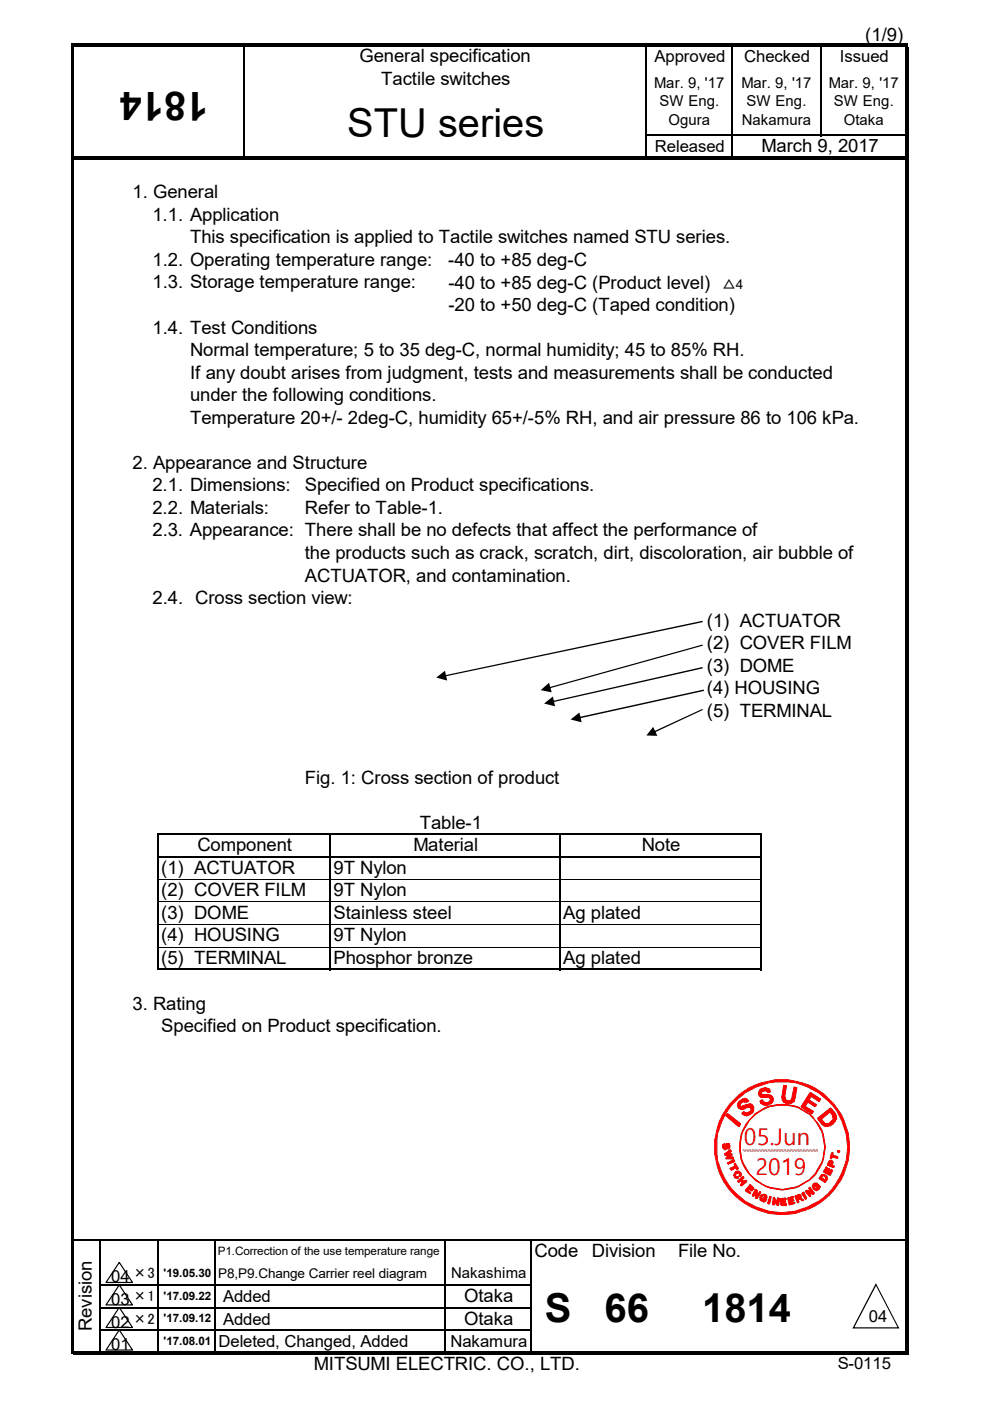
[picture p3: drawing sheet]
<svg xmlns="http://www.w3.org/2000/svg" width="210mm" height="297mm" viewBox="0 0 210 297" stroke-linecap="round" stroke-linejoin="round" font-family="sans-serif">
<path d="M33.7 186.5h36.2M33.7 191.2h36.2M33.7 196h36.2M70.2 186.5h48.4M70.2 191.2h48.4M70.2 196h48.4M118.9 186.5h42.3M118.9 191.2h42.3M118.9 196h42.3M33.7 200.8h36.2M70.2 200.8h48.4M118.9 200.8h42.3" fill="none" stroke="#000" stroke-width=".21"/>
<g fill="none" stroke="#000" stroke-width=".34">
<path d="M51.8 9.9v23.3M137 9.9v23.3M155.3 9.9v23.3M174 9.9v19M137.2 28.7h54.8M33.5 176.7v29M33.7 176.9h127.8M70 177v28.7M118.7 177v28.7M161.4 177v28.7M33.7 181.7h127.8M33.7 205.5h127.8"/>
<path d="M15.6 262.9h176.4M21.3 263.1v23.3M21.5 272.5h91.3M21.5 277.2h91.3M33.5 263.1v23.3M45.7 263.1v23.3M112.7 263.1v23.3M21.5 282h91.3"/>
</g>
<g fill="#000">
<path d="M15.6 9.3h177v.6h-177zM15.6 33.2h177v.6h-177zM35.6 199.4l.3-.2zM35.6 194.6l.3-.2zM49 199.2l-.2 .2zM49 194.4l-.2 .2zM15 9.3h.6v277.8h-.6zM15.6 286.4h177v.7h-177zM192 9.9h.6v277.2h-.6z"/>
<path d="M94.3 143.2v.2l54.8-11.5-.1-.3zM92.5 143.7l2.3 .6-.4-2.1z"/>
<path d="M116.4 145.7v.3l32.7-9.1-.1-.2zM114.7 146.3l2.3 .5-.5-2z"/>
<path d="M138.6 155.1l.1 .2 10.4-4.8-.1-.2zM138.5 154.1l-1.4 1.8 2.3 .1z"/>
<path d="M117.1 148.7l.1 .2 31.9-7.2-.1-.3zM115.4 149.2l2.3 .6-.4-2.1z"/>
<path d="M122.7 152l.1 .3 26.5-5.8v-.3zM121 152.5l2.4 .6-.5-2z"/>
<path d="M25.2 272.3l.2 .1 2.8 4.2v.2h-5.8v-.2zM25.2 272.5h.2l-2.8 4.2-.1-.2h5.6l-.1 .2z"/>
<path d="M25.2 267.6h.2l2.8 4.2v.2h-5.8v-.2zM25.2 267.7h.2l-2.8 4.2-.1-.1h5.6l-.1 .1z"/>
<path d="M25.2 277.1h.2l2.8 4.3v.2h-5.8v-.2zM25.2 277.3h.2l-2.8 4.2-.1-.2h5.6l-.1 .2z"/>
<path d="M25.2 281.9h.2l2.8 4.3v.1h-5.8v-.1zM25.2 282h.2l-2.8 4.3-.1-.2h5.6l-.1 .2z"/>
<path d="M185.8 272.1l5 9.6h-10zM185.7 272.4h.2l-4.8 9.2-.1-.2h9.5v.2z"/>
</g>
<path d="M94.4 263.1v23.3" fill="none" stroke="#000" stroke-width=".32"/>
<path d="M160.2 236.1a9.3 9.3 0 0 1 12.2 .6l.4 .8a8 8 0 0 1 2 7.5 8.5 8.5 0 0 1-3.1 5.2 9.2 9.2 0 0 1-9.4 1.3 9 9 0 0 1-5.2-10.1 8.3 8.3 0 0 1 2.5-4.7zM157 243.2a8.9 8.9 0 0 0 17.8 0 8.9 8.9 0 0 0-17.8 0z" fill="#f00" stroke="#f00" stroke-width=".21"/>
<path d="M154.3 236.1l2.6 2.3-.3 .3-2.6-2.1zM157.1 233.3l.8-.3 .8 .4-.3 .3-.5-.3-.5 .2-.5 .4 .2 .5 .3 .1 1.3-.4h.4l.6 .3 .2 .7-.6 .9a1.22 1.22 0 0 1-1.8-.1l.3-.2 .3 .2 .9-.2 .4-.6-.1-.4-.5-.2-1.6 .5-.6-.3-.1-.8zM161.3 231.1l.6-.4h.9l.6 .8-.4 .1-.3-.4h-.8l-.4 .3-.2 .4 .6 .3 1.7 .2a1.06 1.06 0 0 1 .2 1.1 1.06 1.06 0 0 1-.8 .7h-1.2l-.6-.8 .4-.1 .5 .4h.7l.6-.3v-.4l-.3-.3-1.8-.2-.4-.9zM166.2 230.1l.4 .2-.3 1.9 .2 1 .6 .2h.6l.3-.2 .4-2.6h.5l-.3 1.9a1.28 1.28 0 0 1-1.5 1.4 1.45 1.45 0 0 1-1.2-1.8zM171.8 231.8l2.1 1.4-.2 .2-1.7-1-.5 .9 1.5 .9-.2 .4-1.6-1-.6 .9 1.8 1.2-.3 .3-2-1.4zM174 237.3l1.1 1.1a1.62 1.62 0 0 0 1.7-1.8l-.7-.9zM173.4 237.2l2.7-2.3a3.1 3.1 0 0 1 1.2 2.4 3.2 3.2 0 0 1-1.9 1.5l-.6-.1z" fill="#f00"/>
<path d="M154.3 236.1l2.8 2.1-.3 .6-2.8-2.2zM154.3 236.3h.1l-.3 .3v-.2l2.7 2.3h-.2l.3-.5v.2zM156.6 233.6l1.3-.8 .5 .2 .4 .4-.4 .3-.6-.1h.1a.69 .69 0 0 0-.7 .3 .69 .69 0 0 0 0 .7l1-.4 1.1-.2a1.26 1.26 0 0 1 .6 1.2 1.26 1.26 0 0 1-.8 1.1 1.14 1.14 0 0 1-1.7-.3l.2-.3 .5 .3v-.2l.3 .2 .9-.5h-.2l.2-.6 .1 .2-.1-.3v.1l-.2-.1h-.6h.2l-1.1 .4h-.4l-.6-.3a1.46 1.46 0 0 1 0-1.3zM156.8 233.7l-.2 .8 .5 .4h-.2l.3 .2 1.6-.6h.5a.74 .74 0 0 1 .1 1l-.7 .5v.1h-.8l-.3-.3h.2l-.3 .3v-.1a.8 .8 0 0 0 1.2 .3 1.21 1.21 0 0 0 .9-1.8v.1l-.2-.3-.6-.1h.2a1.84 1.84 0 0 1-2.1 .4l-.1-.3a1.12 1.12 0 0 1 1.4-.9l.2 .2h-.2l.5-.3v.1l-.5-.2h.2h-.9zM161.3 230.9l1.1-.3 .9 .3 .1 .6-.6 .1-.1-.2h.1l-.3-.2v.2l-.1-.2-.9 .3h.1l-.1 .1 .1 .5h1.7a1.07 1.07 0 0 1 .7 1.2 1.07 1.07 0 0 1-1 .9v.1a1.43 1.43 0 0 1-1.8-.9l.4-.2 .6 .5h-.1h.4h-.1a.84 .84 0 0 0 1-.5v.1v-.3l-.3-.3h-1.8v-.2a.91 .91 0 0 1-.5-.8 .91 .91 0 0 1 .5-.8zM161.5 231.1l-.5 .5v.5v-.2l.5 .5h-.2l.9 .1a1.33 1.33 0 0 1 1.3 .3l.1 .5-.3 .4a1.36 1.36 0 0 1-1.8-.4l.1 .1-.3 .2v-.2l.2 .5v-.2l.4 .3h-.1a1.6 1.6 0 0 0 2.1-.8v.1l-.2-.5h.2l-.5-.4h.2l-2-.2-.3-.1v-.7l.6-.3h.8l.4 .4h-.1l.3-.1v.1a.91 .91 0 0 0-1.4-.6zM166.2 230.1h.6l-.3 2.1v.8l.3 .3 .6 .1 .4-.2v.1l.6-2.9 .6 .2-.3 1.9a1.47 1.47 0 0 1-1.4 1.5 1.47 1.47 0 0 1-1.5-1.3zM166.2 230.3h.1l-.2 2.9 .5 .5h.9h-.1a1.04 1.04 0 0 0 1-1.2l.5-1.9v.1l-.5-.1h.2l-.5 2.6-.7 .4a.95 .95 0 0 1-1-.4 .95 .95 0 0 1-.1-1l.3-1.9v.1zM171.8 231.6l2.2 1.4-.3 .6-1.7-1.2h.1l-.6 .9v-.1l1.6 1v.1l-.3 .3-1.6-1h.2l-.6 1-.2-.1 2 1.2h-.2l-.1 .4-2.4-1.5zM171.8 231.8h.2l-1.8 2.8h-.1l2.2 1.4h-.2l.2-.3 .1 .1-1.9-1.2v-.1l.9-1.1 1.4 1.1h-.1l.3-.3v.1l-1.6-1 .6-1.1 1.7 1.1-.1 .1 .3-.4v.2zM174.2 237.2l.7 .9h-.1l.4 .1a1.44 1.44 0 0 0 1.5-1v-.6l-.7-.9h.1l-1.9 1.6zM174 237.2l2-1.7 .6 .6a1.02 1.02 0 0 1-.2 1.8 1.23 1.23 0 0 1-1.9 0zM173.4 237l2.7-2.1a2.87 2.87 0 0 1 1.3 2.4h-.1a1.83 1.83 0 0 1-3.1 .9zM173.6 237.2l1.3 1.3h-.1a1.41 1.41 0 0 0 1.9-.6l.3-.1 .1-.6v.1l-.1-.9h.1l-1-1.3z" fill="#f00" stroke="#f00" stroke-width=".21"/>
<path d="M153.4 242.7l.3-.1a.56 .56 0 0 0 .1 .9l.3-.9 .2-.2 .2 .2 .2 .6-.3 .3 .1-.6-.2-.3-.2 .9-.3 .1h-.3zM153.7 244.7l1.1-.8 .2 .2-1 .6h1.1l.2 .1-1 .8 .2-.2h.9v.2l-1.3 .1-.1-.3 1-.6h-1.2zM154.4 246.6l1.2-.6 .1 .2-1.3 .6zM155 247.8l1-.6-.1-.3 .1-.1 .5 1h-.2l-.1-.4-1.2 .6zM156.2 248.6l.4-.2 .6 .6-.3 .3v-.6l-.3-.1-.7 .4 .3 .6 .3-.1 .1 .3a.76 .76 0 0 1-.9-.8zM156.6 250.5l1-.9-.4 .5 .6 .6 .4-.5-1 1.1-.1-.2 .5-.4-.4-.5-.6 .5zM159.1 251.3l.8 .6-.2 .1-.6-.4-.3 .3 .6 .4-.1 .2-.6-.5-.2 .3 .6 .6-.1 .2-.8-.8zM160.3 252.3h.1l.2 1.4 .4-.9 .2 .1-.6 1.2-.3-.1v-1.4l-.6 .9h-.1zM161.5 253.4a.82 .82 0 0 1 1.2 .6h-.3l-.2-.5h-.4l-.3 .3v.6l.7 .2v-.3l-.3-.3 .6 .3-.1 .4h-.6l-.5-.4zM163.3 253.8h.1l-.3 1.4h-.1zM164.1 254h.2l.6 1.2 .1-1.1h.2l-.2 1.4h-.1l-.6-1.2-.2 1h-.1zM165.6 254.1h1v.2h-.8l.1 .4h.7v.2h-.7v.4h.9v.2h-1zM167.2 254l.9-.2v.2l-.7 .1 .1 .5 .8-.2v.2l-.8 .1 .2 .5 .7-.2 .2 .2-1.1 .1zM168.9 253.7l.3 .4 .6-.3-.2-.3zM168.7 253.7l.6-.3h.5l.1 .4-.3 .2 .7 .4-.1 .2-.6-.5h-.3l-.1 .2 .3 .6h-.2zM170.2 252.9h.1l.8 1.2h-.2zM171.1 252.3l1.2 .5-.6-.8 .1-.1 .8 1-.2 .2-1.2-.5 .6 1.1-.9-1.2zM172.6 251.1l.4-.3 .3 .2v.1l-.3-.1-.3 .1-.1 .5 .4 .6h.3l.4-.6-.1-.2-.3 .3-.2-.1 .5-.5 .3 .5-.3 .4-.5 .3-.7-.6zM174.2 249.5l-.2 .3 .9 .6 .3-.5v-.3l-.6-.4zM174 249.3l.3-.3 .8 .2 .3 .4v.3l-.5 .6-1-.7zM175.2 247.5l.2 .2-.5 .6 .5 .3 .3-.8 .1 .2-.3 .6 .5 .3 .3-.8h.1l-.4 .9-1.2-.6zM176 246.3l-.2 .6 .5 .2 .1-.6zM176 246.2l.1-.2 .5 .3-.2 .8 .4 .4-1.3-.6zM176.4 244.5h.2v.5l1 .3v.3l-1.2-.5-.1 .5h-.2zM177.9 244.1l.1 .1h-.3z" fill="#f00"/>
<path d="M153.2 242.7l.5-.3 .1 .2-.1 .7h.3h-.2l.2-.7 .7-.2a.82 .82 0 0 1-.3 1.2l-.1-.3 .2-.3-.1 .2 .1-.3-.1-.2h-.1h.1l-.1 .2v-.2v.6l-.3 .5h-.3l-.5-.5zM153.5 242.6h.2l-.3 .4 .4 .6-.1-.1 .1 .1 .3-.3v-.6l.2-.1h.2l.2 .3v.3l-.3 .1 .1 .2-.1-.2 .3-.1h-.2l.2-.3-.3-.3h.1l-.4 .1v-.1v.7l-.3 .3a.57 .57 0 0 1-.4-.7l.3-.3v.1zM153.7 244.7l1.3-.9 .1 .3-1.1 .7 .3-.3h.8l.2 .5-1 .6v-.2l1.1-.1 .2 .4h-1.6v-.3l1-.7-.2 .3h-1zM153.8 244.7v.1l1.3-.1-.1 .3-.9 .6v-.2v.2l1.3-.2v.2l-.1-.2 .1 .2h-1.3v-.2l1-.6-.1-.1h.1l-.8 .1-.5-.1 1.2-.8-1.2 .9zM154.4 246.5l1.2-.6 .3 .3-1.4 .6-.2-.2zM154.5 246.5v.3l-.1-.2 1.3-.4-.1 .1v-.3l.1 .2-1.3 .4zM155.9 246.6h.1l.6 1.2-.3 .2-.3-.5h.2l-1.1 .6-.3-.4 1.2-.5-.1 .2-.2-.5zM155.9 246.8l.3 .4-1.2 .8v-.2l.1 .2h-.1l1-.6 .5 .4h-.2l.2-.1-.2 .1zM155.9 248.6a.79 .79 0 0 1 1.3 .1v.6l-.1 .2-.3-.2 .1-.3-.1-.3-.8 .2h.2l-.2 .4 .3 .2h-.1h.4v.3l-.3 .1-.6-.3v-.4h-.1zM156 248.8l.6-.4 .3 .2 .2 .1-.2 .6v-.1l.2 .1h-.2l.2-.4-.5-.5v.2h-.4l-.2 .3v-.2l-.1 .3v.5l.1 .1h.6l-.1 .2v-.2l-.6-.1zM156.5 250.4l1.1-.9 .2 .3-.4 .4v-.1l.4 .4h-.2l.6-.3 .2 .3-1.2 .9-.1-.3 .4-.4v.1l-.4-.6h.1l-.4 .5zM156.6 250.4l.2 .1h-.2l.6-.4 .4 .6-.4 .6v-.2l.2 .2h-.2l1-.9v.1l-.1-.1h.1l-.6 .3-.4-.6 .4-.5v.2l-.1-.2h.1l-1 .9zM159 251.3l.1-.2 .8 .8v.3h-.2l-.6-.6h.2l-.3 .3v-.2l.6 .8h-.3l-.6-.5h.1l-.3 .5v-.2l.6 .5 .2 .1-.2 .2-1-.6zM159 251.4l.9 .6-.9-.6 .1-.1-.9 1.2v-.2l.9 .6-.7-.4 .3-.6 .7 .4-.1 .2 .1-.2v.2l-.6-.6zM160.2 252.2l.4 .1v1.4h-.2l.6-.9 .2-.2 .1 .2-.7 1.3h-.3l-.1-1.5h.2l-.5 1.1-.3-.2zM160.3 252.3h.1l-.7 1.2v-.1l.2 .1h-.2l.6-1 .1 .1v1.4v-.2l.2 .2h-.2l.8-1.2-.6 1h-.2l-.1-1.3h.1zM161.4 253.4a.87 .87 0 0 1 1.3 .1v.5h-.3l-.2-.3h.2l-.3-.2h.1h-.4l-.3 .6 .3 .3h.4l-.1 .2 .1-.3v.1l-.4-.3 .1-.1 .6 .1 .2 .2-.3 .4a.83 .83 0 0 1-1.2-.8zM161.5 253.5l.1-.1h.6l.3 .1v.5l.2-.2-.2 .2v-.3v.1l-.3-.4h-.4h.1l-.6 .4h.2l-.2 .3v-.1l.2 .3h-.2l.8 .4 .3-.1-.2 .1 .2-.6 .1 .2-.6-.2 .2-.1-.2 .1 .5 .2-.5 .4a.6 .6 0 0 1-.4-.9zM163.3 253.7h.3v.1l-.5 1.5-.3-.3zM163.3 253.8h.1l-.3 1.4-.1-.2 .1 .2 .3-1.4v.2zM164 254l.1-.2 .2 .2 .7 1.2-.1-.2-.2 .2 .2-1.2 .4 .1-.1 1.4-.2 .1-.3-.1-.6-1.2h.2v1.2h-.4zM164.1 254l.2 .1-.2-.1-.1 1.3h.1h-.1l.1-1h.2l.6 1.2 .1-.2-.1 .2 .1-1.4h.2h-.2v1.1l-.1 .1zM165.5 254.1l1.1-.1 .2 .3-1 .1 .1-.1v.4v-.1h.7v.3l-.7 .1v-.1l.2 .4h-.2l.9-.1v.4h-1l-.2-.1zM165.6 254.3l.2-.2v1.4l1-.2-.2 .2 .2-.2-.9 .2-.1-.2v-.4l.1-.2h.7l-.1 .2 .1-.2-.7 .2-.1-.2v-.4l.8-.2-.1 .2 .1-.2zM167.1 254l1.2-.3v.3l-.9 .3 .1-.2v.5v-.2l.8-.1 .1 .3-.9 .3 .2-.2v.5v-.2l.7-.1h.2v.3l-1.2 .3zM167.2 254l.5 1.3h-.2l1.1-.3-1.1 .3-.1-.6 .9-.3-.8 .3-.3-.6 .9-.3v.2v-.2l-.9 .3zM169 253.7l.2 .4-.2-.1 .6-.2-.1-.3 .1 .2-.6 .1zM168.9 253.7l.4-.3h.3l.2 .1v.5l-.8 .3zM168.6 253.7l1-.5 .3 .2-.1 .7-.2-.1h.3l.6 .4-.4 .2-.3-.3-.6 .1 .1-.1 .2 .6-.3 .1zM168.7 253.5l.6 1.4h-.1l.1-.2v.2l-.3-.6 .2-.2h.6l.4 .3h-.1l.2-.1v.3l-.7-.5 .2-.3-.2-.4-.9 .3zM170.1 253.1l.4-.3 .6 1.2-.2 .3h-.1zM170.2 252.9h.1l-.1 .2 .1-.2 .6 1.2h-.1l.1-.1v.1zM171.7 251.7l1 1.2-.3 .3-1.2-.4 .2-.2 .6 1.1h-.3l-.9-1.1 .3-.3 1.2 .5v.1l-.8-.9zM171.7 251.9l.7 1-1.3-.4-.2 .1 .2-.1 .7 1-.7-.9 .1-.1 1.4 .4-.2 .2 .2-.2v.2zM172.7 250.8h.6l.1 .2-.7 .4v.3l.4 .3h-.1h.3l.3-.3-.2-.3h.2l-.3 .3-.3-.1 .4-.5 .6 .5-.3 .6-.6 .3-.5-.3-.3-.6zM172.6 251.3l.1 .7 .3 .2h-.2h.6h-.1l.3-.2 .1-.3v.2v-.5l.2 .2-.5-.3h.2l-.5 .3v-.2l.2 .2h-.2l.5-.3a.58 .58 0 0 1-.2 .9 .58 .58 0 0 1-.8-.5l-.2-.1 .2-.3 .2-.3h.5l-.2 .1 .2-.1h-.5zM174.3 249.5h.2l-.3 .3v-.2l.9 .6h-.2a.53 .53 0 0 0 .1-.6 .53 .53 0 0 0-.5-.3zM174.3 249.2h.5l.4 .3 .2 .3-.3 .6-1.1-.6zM174 249.3l.3-.3a1 1 0 0 1 1.2 .9l-.4 .8h-.2l-1.2-.8zM174.3 249.2h.2l-.6 .6v-.2l1.2 .9h-.2l.5-.7-.2 .1v-.4l-.4-.3zM175.2 247.4l.3 .3-.4 .7v-.1l.3 .1h-.2l.5-.6h.3l-.3 .9-.2-.1 .5 .1h-.2l.5-.7 .3 .1-.5 1.1-1.5-.8zM175.2 247.5l.2 .2h-.2l.2-.2-.5 .9-.1-.1 1.2 .7 .4-.9v.2l-.1-.2h.1l-.4 .8-.6-.3 .4-.8-.3 .8-.6-.2zM176.1 246.3l.2 .2-.2-.2-.3 .6v-.1l.5 .1-.2 .2 .2-.5v.2zM176.1 246.2l.5 .3-.3 .6-.6-.2zM175.8 246.2l.2-.2h.4l.3 .3-.3 .9v-.1l.6 .1-.2 .3-1.3-.4zM176 246.2l-.3 .9-.2-.2 1.3 .5-.1 .1 .1-.3v.2l-.5-.2 .1-.9v.2l-.1-.3-.3 .1zM176.4 244.4h.3l-.1 .6v-.2l1.1 .5v.3l-1.3-.3 .2-.2-.3 .6-.2-.3zM176.4 244.5h.2l-.3 1.1-.2-.2 .2 .2 .1-.6 1.2 .4h-.2l.2-.1v.1l-1.2-.3 .2-.6v.2zM177.7 243.9l.5 .2-.3 .3h-.2zM177.7 244.1l.3 .1z" fill="#f00" stroke="#f00" stroke-width=".21"/>
<path d="M156.8 232.1a14.3 14.3 0 0 1 20.6 2.7 14.3 14.3 0 0 1-3.8 20.4 14.3 14.3 0 0 1-18.9-3 14.3 14.3 0 0 1 1-19zM155.7 233.7a13.8 13.8 0 0 0 .7 19.6 13.7 13.7 0 0 0 21.6-3.5 13.9 13.9 0 0 0-1.4-15.5 13.9 13.9 0 0 0-20.9-.6z" fill="#f00"/>
<path d="M155.7 233.7a13.9 13.9 0 0 1 20.7 .4 13.9 13.9 0 0 1-2.7 20.5 13.9 13.9 0 0 1-20.1-4.9l-.4-.8a13.7 13.7 0 0 1 .9-13zM156.8 232.1a14.3 14.3 0 0 1 20.6 2.7 14.3 14.3 0 0 1-3.8 20.4 14.3 14.3 0 0 1-18.9-3 14.3 14.3 0 0 1 1-19z" fill="none" stroke="#f00" stroke-width=".21"/>
<g fill="#ff7e7e">
<path d="M157.5 243.7l.1 .2z" fill-rule="evenodd"/>
<path d="M157.5 243.7l.1 .2z" fill-rule="evenodd"/>
</g>
<path d="M157.6 243.9h15.9" fill="none" stroke="#ff7e7e" stroke-width=".34"/>
<path d="M173.3 243.7l.2 .2z" fill-rule="evenodd" fill="#ff7e7e"/>
<g font-size="8.5">
<text x="44.2" y="19.5" transform="rotate(-180 44.2 19.5)">1814</text>
<text x="73.7" y="29.1">STU series</text>
<text x="115.6" y="280.4">S</text>
<text x="128.2" y="280.4">66</text>
<text x="149" y="280.4">1814</text>
</g>
<g font-size="4.9" fill="#f00">
<text x="157.8" y="242.8">05.Jun</text>
<text x="160.2" y="249.1">201</text>
<text x="168.3" y="249.1">9</text>
</g>
<g font-size="3.9">
<text x="183.5" y="8.6">(1/9)</text>
<text x="76.2" y="13.2">General specification</text>
<text x="80.9" y="18">Tactile switches</text>
<text x="161.5" y="32.3">March 9, 2017</text>
<text x="28.1" y="42">1. General</text>
<text x="32.3" y="46.8">1.1. Application</text>
<text x="40.3" y="51.6">This specification is applied to Tactile switches named STU series.</text>
<text x="32.3" y="56.4">1.2. Operating temperature range:</text>
<text x="95.1" y="56.4">-40 to +85 deg-C</text>
<text x="32.3" y="61.2">1.3. Storage temperature range:</text>
<text x="95.1" y="65.9">-20 to +50 deg-C (Taped condition)</text>
<text x="95.1" y="61.2">-40 to +85 deg-C (Product level)</text>
<text x="32.3" y="70.7">1.4. Test Conditions</text>
<text x="40.3" y="75.5">Normal temperature; 5 to 35 deg-C, normal humidity; 45 to 85% RH.</text>
<text x="40.3" y="80.3">If any doubt arises from judgment, tests and measurements shall be conducted</text>
<text x="40.3" y="85">under the following conditions.</text>
<text x="40.3" y="89.8">Temperature 20+/- 2deg-C, humidity 65+/-5% RH, and air pressure 86 to 106 kPa.</text>
<text x="28.1" y="99.4">2. Appearance and Structure</text>
<text x="32.3" y="104.2">2.1. Dimensions:</text>
<text x="64.7" y="104.2">Specified on Product specifications.</text>
<text x="32.3" y="108.9">2.2. Materials:</text>
<text x="32.3" y="113.7">2.3. Appearance: There shall be no defects that affect the performance of</text>
<text x="64.7" y="108.9">Refer to Table-1.</text>
<text x="64.7" y="118.5">the products such as crack, scratch, dirt, discoloration, air bubble of</text>
<text x="64.7" y="123.3">ACTUATOR, and contamination.</text>
<text x="32.3" y="128.1">2.4. Cross section view:</text>
<text x="149.9" y="132.8">(1) ACTUATOR</text>
<text x="149.9" y="137.6">(2) COVER FILM</text>
<text x="149.9" y="142.4">(3) DOME</text>
<text x="149.9" y="147.2">(4) HOUSING</text>
<text x="149.9" y="152">(5) TERMINAL</text>
<text x="64.7" y="166.3">Fig. 1: Cross section of product</text>
<text x="89" y="175.9">Table-1</text>
<text x="34.2" y="185.3">(1) ACTUATOR</text>
<text x="41.9" y="180.5">Component</text>
<text x="70.8" y="185.3">9T Nylon</text>
<text x="87.7" y="180.5">Material</text>
<text x="136.1" y="180.5">Note</text>
<text x="34.2" y="190">(2) COVER FILM</text>
<text x="70.8" y="190">9T Nylon</text>
<text x="34.2" y="194.8">(3) DOME</text>
<text x="70.8" y="194.8">Stainless steel</text>
<text x="119.5" y="194.8">Ag plated</text>
<text x="34.2" y="199.6">(4) HOUSING</text>
<text x="70.8" y="199.6">9T Nylon</text>
<text x="34.2" y="204.4">(5) TERMINAL</text>
<text x="70.8" y="204.4">Phosphor bronze</text>
<text x="119.5" y="204.4">Ag plated</text>
<text x="28.1" y="214.1">3. Rating</text>
<text x="34.2" y="218.9">Specified on Product specification.</text>
<text x="113.4" y="266.5">Code</text>
<text x="125.6" y="266.5">Division</text>
<text x="143.8" y="266.5">File No.</text>
<text x="98.4" y="276.1">Otaka</text>
<text x="98.4" y="280.8">Otaka</text>
<text x="19.5" y="282.2" transform="rotate(-90 19.5 282.2)">Revision</text>
<text x="66.6" y="290.4">MITSUMI ELECTRIC. CO., LTD.</text>
</g>
<g font-size="3.5">
<text x="138.8" y="13.1">Approved</text>
<text x="157.9" y="13.1">Checked</text>
<text x="178.1" y="13.1">Issued</text>
<text x="138.9" y="32.2">Released</text>
<text x="23.6" y="271.9">04</text>
<text x="23.6" y="281.5">02</text>
<text x="23.6" y="276.7">03</text>
<text x="47.3" y="276.1">Added</text>
<text x="47.3" y="280.9">Added</text>
<text x="184.3" y="280.3">04</text>
<text x="23.6" y="286.3">01</text>
<text x="46.4" y="285.7">Deleted, Changed, Added</text>
<text x="95.5" y="285.5">Nakamura</text>
<text x="177.7" y="290.3">S-0115</text>
</g>
<g font-size="3.2">
<text x="138.7" y="18.6">Mar. 9, '17</text>
<text x="139.8" y="22.5">SW Eng.</text>
<text x="157.2" y="18.6">Mar. 9, '17</text>
<text x="158.3" y="22.5">SW Eng.</text>
<text x="175.8" y="18.6">Mar. 9, '17</text>
<text x="176.9" y="22.5">SW Eng.</text>
<text x="141.8" y="26.4">Ogura</text>
<text x="157.3" y="26.4">Nakamura</text>
<text x="179" y="26.4">Otaka</text>
<text x="28.1" y="271.1">×3</text>
<text x="28.1" y="275.8">×1</text>
<text x="95.7" y="271">Nakashima</text>
<text x="28.1" y="280.6">×2</text>
</g>
<g font-size="2.8">
<text x="153.2" y="61.2">△4</text>
<text x="46.3" y="271.1">P8,P9.Change Carrier reel diagram</text>
</g>
<g font-size="2.5">
<text x="46.2" y="266.1">P1.Correction of the use temperature range</text>
<text x="34.7" y="275.5">'17.09.22</text>
<text x="34.7" y="270.8">'19.05.30</text>
<text x="34.7" y="280.3">'17.09.12</text>
<text x="34.7" y="285.1">'17.08.01</text>
</g>
</svg>
